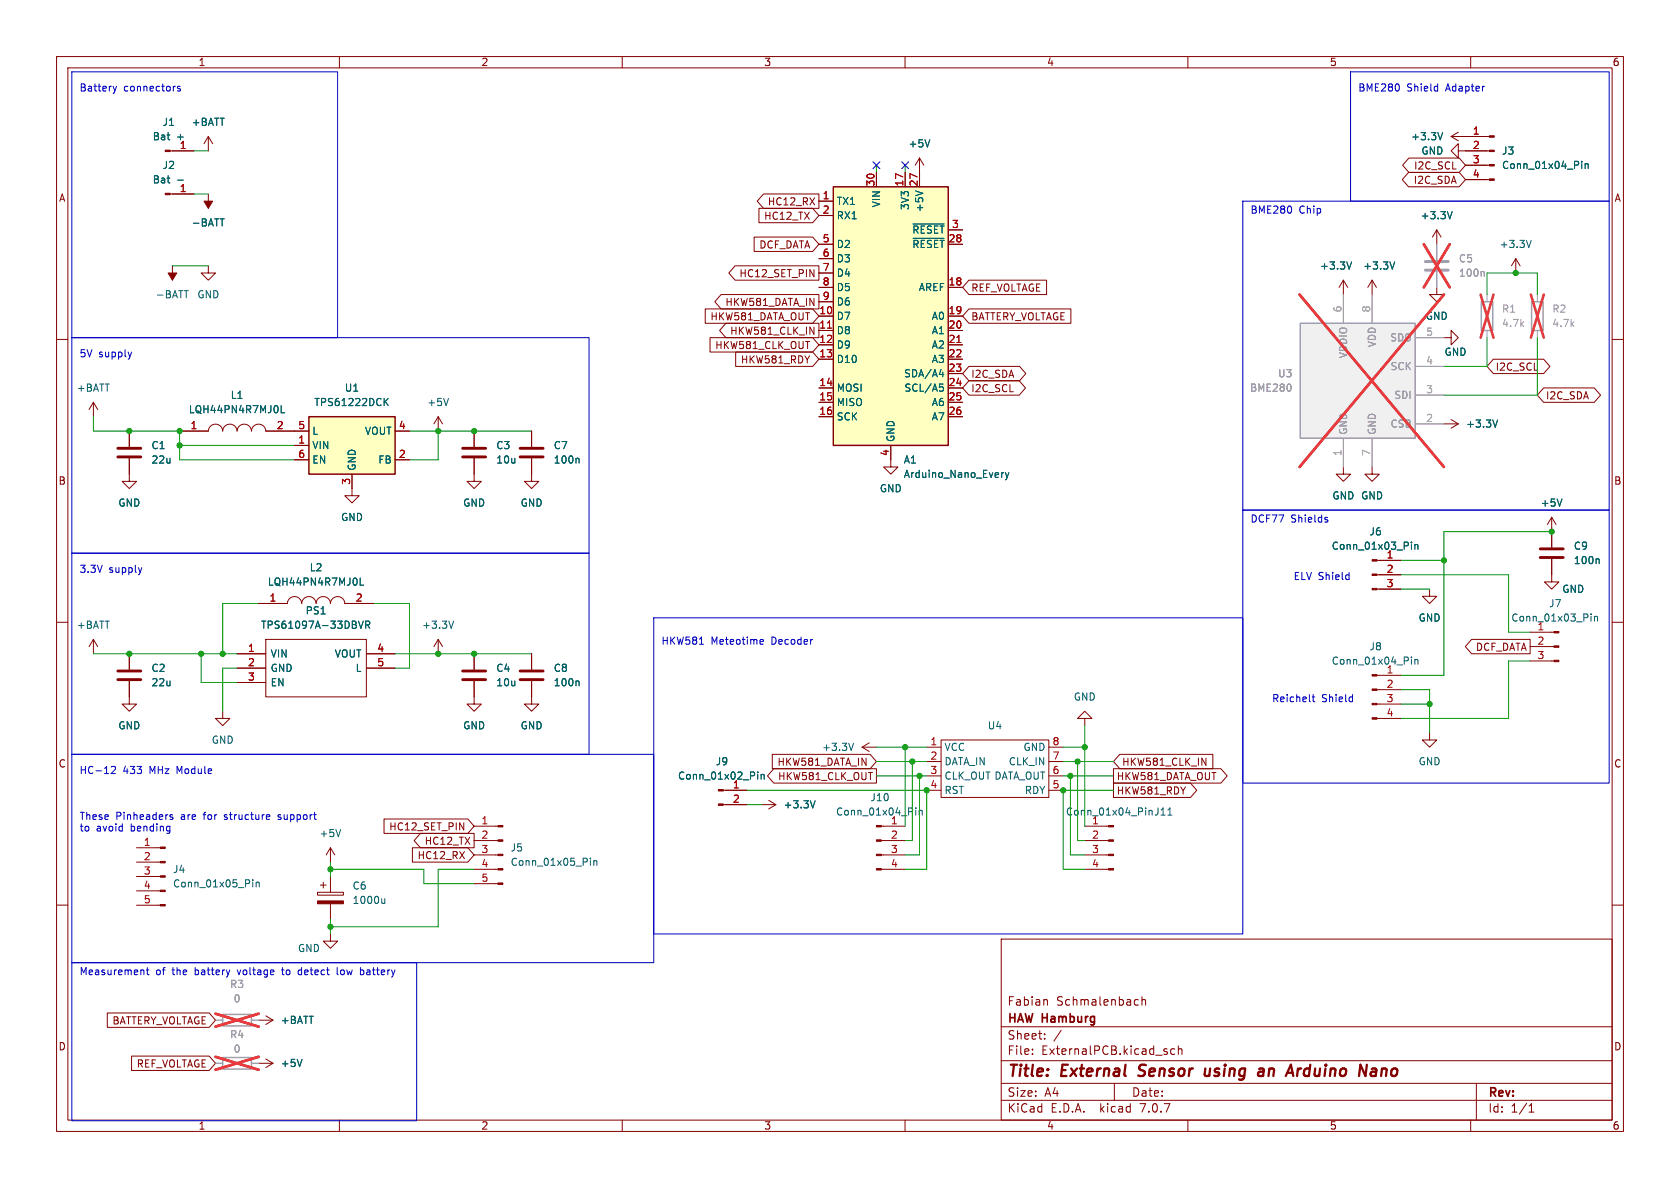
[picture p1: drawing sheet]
<svg xmlns="http://www.w3.org/2000/svg" width="297mm" height="210mm" viewBox="0 0 297 210" stroke-linecap="round" stroke-linejoin="round" font-family="sans-serif">
<g fill="none" stroke="#840000" stroke-width=".18">
<path d="M10 10h277v190h-277zM12 12h273v186h-273zM60 10v2M110 10v2M160 10v2M210 10v2M260 10v2M30.1 26.7h4.2M30.1 34.3h4.2M36.8 24.1l-.7 1.3M36.8 24.1v2.6M36.8 34.3v2.5"/>
<path d="M36.8 24.1l.8 1.3M134.2 36.8h9.5l1.1 1.3-1.1 1.3h-9.5zM135 34.3h9.8v2.5h-9.8l-1.1-1.2zM144.8 35.6h2.5M144.8 38.1h2.5M154.9 30.5v2.5M160 30.5v2.5M162.6 27.9l-.8 1.3M162.6 27.9v5.1M162.6 27.9l.7 1.3M249 30.5h9l1.1 1.3-1.1 1.2h-9l-1.1-1.2zM249.1 27.9h8.9l1.1 1.3-1.1 1.3h-8.9l-1.1-1.3z"/>
<path d="M256.5 24.1h6.8M256.5 24.1l1.3 .8M257.8 26.7v-1.3l-1.3 1.3 1.3 1.2v-1.2h5.5M257.8 23.4l-1.3 .7M259.1 31.8h4.2M259.1 29.2h4.2M10 60h2M30.5 47v2.5M36.8 47v1.3h1.3l-1.3 1.2-1.2-1.2h1.2M124.7 54.6h19l1.1 1.3-1.1 1.3h-19zM125.5 59.7h18.2l1.1 1.3-1.1 1.2h-18.2zM127.5 52.1h17.3v2.5h-17.3l-1.1-1.3z"/>
<path d="M128.3 57.1h16.5v2.6h-16.5l-1.1-1.3zM130 47h14.8v2.5h-14.8l-1.2-1.2zM133.3 41.9h10.4l1.1 1.3-1.1 1.3h-10.4zM143.2 57.8l.7 1.3v-1.3M144.8 55.9h2.5M144.8 58.4h2.5M144.8 50.8h2.5M144.8 43.2h2.5M144.8 45.7h2.5M144.8 48.3h2.5M144.8 53.3h2.5M167.6 55.9h2.6"/>
<path d="M167.6 58.4h2.6M167.6 50.8h2.6M167.6 43.2h2.6M167.6 40.6h2.6M171.3 49.5h13.7v2.6h-13.7l-1.1-1.3zM171.3 54.6h18v2.6h-18l-1.1-1.3zM237.5 49.5l-.8 1.3M237.5 49.5v2.6M237.5 49.5l.8 1.3M242.6 49.5l-.8 1.3M242.6 49.5v2.6M242.6 49.5l.7 1.3"/>
<path d="M254 50.8v1.3h1.3l-1.3 1.2-1.3-1.2h1.3M254 40.6l-.8 1.3M254 40.6v2.6M254 40.6l.8 1.3M255.3 59.7h1.2v-1.3l1.3 1.3-1.3 1.3v-1.3M268 45.7l-.8 1.3M268 45.7v2.6M268 45.7l.7 1.3M285 60h2M16.5 71.1v2.6M16.5 71.1l-.8 1.3M16.5 71.1l.8 1.3"/>
<path d="M22.9 76.2v2.8M31.7 76.2h5.1a1.27 1.27 0 0 1 1.3-1.2 1.27 1.27 0 0 1 1.3 1.2 1.27 1.27 0 0 1 1.2-1.2 1.27 1.27 0 0 1 1.3 1.2 1.27 1.27 0 0 1 1.3-1.2 1.27 1.27 0 0 1 1.2 1.2 1.27 1.27 0 0 1 1.3-1.2 1.27 1.27 0 0 1 1.3 1.2h7.6M52.1 78.7h2.5M69.8 76.2h2.6M77.5 73.7v2.5M77.5 73.7l-.8 1.2M77.5 73.7l.7 1.2M83.8 76.2v2.8M94 76.2v2.8M130.1 62.2h13.6l1.1 1.3-1.1 1.3h-13.6zM144.8 61h2.5M144.8 63.5h2.5"/>
<path d="M144.8 68.6h2.5M144.8 71.1h2.5M144.8 73.7h2.5M157.5 78.7v3.9h1.2l-1.2 1.2-1.3-1.2h1.3M167.6 61h2.6M167.6 63.5h2.6M167.6 68.6h2.6M167.6 71.1h2.6M167.6 73.7h2.6M167.6 66h2.6M171.3 67.3h8.9l1.1 1.3-1.1 1.3h-8.9l-1.1-1.3zM171.3 64.8h8.9l1.2 1.2-1.2 1.3h-8.9l-1.1-1.3z"/>
<path d="M255.3 74.9h2.5M256.5 74.2l1.3 .7M257.8 74.9l-1.3 .8M264 63.5h8.9l1.1 1.3-1.1 1.2h-8.9l-1.1-1.2zM272.9 68.6h8.9l1.2 1.3-1.2 1.2h-8.9l-1.1-1.2zM22.9 81v4.1h1.2l-1.2 1.3-1.3-1.3h1.3M52.1 81.3h2.5M62.2 83.8v3.8h1.3l-1.3 1.3-1.2-1.3h1.2M69.8 81.3h2.6M83.8 81v4.1h1.3l-1.3 1.3-1.3-1.3h1.3M94 81v4.1h1.2l-1.2 1.3-1.3-1.3h1.3M237.5 82.6v1.2h1.3l-1.3 1.3-1.3-1.3h1.3"/>
<path d="M242.6 82.6v1.2h1.2l-1.2 1.3-1.3-1.3h1.3M243.4 99.1h4.2M274.3 98.8v4.1h1.3l-1.3 1.2-1.3-1.2h1.3M274.3 91.4l-.7 1.3M274.3 91.4v5.4M274.3 91.4l.8 1.3M10 110h2M16.5 113l-.8 1.3M16.5 113v2.6M16.5 113l.8 1.3M22.9 115.6v2.8M41.9 115.6h5.1"/>
<path d="M41.9 118.1h5.1M45.7 106.7h5.1a1.27 1.27 0 0 1 1.3-1.2 1.27 1.27 0 0 1 1.2 1.2 1.27 1.27 0 0 1 1.3-1.2 1.27 1.27 0 0 1 1.3 1.2 1.27 1.27 0 0 1 1.2-1.2 1.27 1.27 0 0 1 1.3 1.2 1.27 1.27 0 0 1 1.3-1.2 1.27 1.27 0 0 1 1.3 1.2h5M47 113h17.8v10.2h-17.8zM64.8 115.6h5M64.8 118.1h5M77.5 113l-.8 1.3M77.5 113v2.6M77.5 113l.7 1.3M83.8 115.6v2.8M94 115.6v2.8M243.4 104.1h4.2M243.4 101.6h4.2"/>
<path d="M243.4 119.4h4.2M252.7 104.1v1.3h1.3l-1.3 1.3-1.2-1.3h1.2M260.2 113h10.3v2.6h-10.3l-1.1-1.3zM270.5 116.8h4.2M270.5 114.3h4.2M270.5 111.8h4.2M285 110h2M22.9 120.4v4.1h1.2l-1.2 1.2-1.3-1.2h1.3M39.4 125.7v1.3h1.2l-1.2 1.3-1.3-1.3h1.3M41.9 120.7h5.1M83.8 120.4v4.1h1.3l-1.3 1.2-1.3-1.2h1.3M94 120.4v4.1h1.2l-1.2 1.2-1.3-1.2h1.3"/>
<path d="M127.9 139.7h4.2M136.5 133.3h17.3l1.1 1.3-1.1 1.3h-17.3zM136.8 135.9h18.1v2.5h-18.1l-1.1-1.2zM152.4 132.1l1.3 .7M152.4 132.1h2.5M153.7 131.3l-1.3 .8M163.8 139.7h2.6M163.8 132.1h2.6M163.8 134.6h2.6M163.8 137.2h2.6M166.4 130.8h19v10.2h-19zM185.4 139.7h2.6"/>
<path d="M185.4 132.1h2.6M185.4 134.6h2.6M185.4 137.2h2.6M191.8 127h1.2l-1.2-1.3-1.3 1.3h1.3v1.3M196.8 135.9h19l1.2 1.3-1.2 1.2h-19zM196.8 138.4h13.7l1.1 1.3-1.1 1.3h-13.7zM198 133.3h16.4v2.6h-16.4l-1.2-1.3zM212.5 134l.7 1.3v-1.3M243.4 127h4.2M243.4 124.5h4.2M243.4 121.9h4.2M252.7 129.5v1.3h1.3l-1.3 1.3-1.2-1.3h1.2"/>
<path d="M10 160h2M24.1 157.5h4.2M24.1 154.9h4.2M24.1 152.4h4.2M24.1 149.9h4.2M56.1 157.7h4.6v.5h-4.6zM56.6 156.5h1.1M57.1 156v1M58.4 149.9v2.5M58.4 154.9v2.8M58.4 159.8v2.8M58.4 149.9l-.7 1.2"/>
<path d="M58.4 149.9l.8 1.2M67.9 144.8h14.8l1.1 1.3-1.1 1.2h-14.8zM72.9 149.9h9.8l1.1 1.2-1.1 1.3h-9.8zM74.3 147.3h9.5v2.6h-9.5l-1.1-1.3zM83.8 153.7h4.2M83.8 151.1h4.2M83.8 148.6h4.2M83.8 146.1h4.2M83.8 156.2h4.2M127.9 142.2h4.2M134.6 142.2h2.6M135.9 141.5l1.3 .7"/>
<path d="M137.2 142.2l-1.3 .8M155.8 153.7h4.2M155.8 151.1h4.2M155.8 148.6h4.2M155.8 146.1h4.2M191.8 153.7h4.2M191.8 151.1h4.2M191.8 148.6h4.2M191.8 146.1h4.2M285 160h2M19 179.1h18l1.1 1.2-1.1 1.3h-18zM24.1 160h4.2"/>
<path d="M47 179.6l1.3 .7M58.4 165.1v1.3h1.3l-1.3 1.2-1.3-1.2h1.3M177 166h108v32h-108zM185 176.7l.2 .2v.8M201.1 176.7l.1 .1M201.2 177.6l-.1 .1M201.9 176.2v1.5M201.9 176.8l.2-.1 .4 .1v.9M23.3 186.7h13.7l1.1 1.3-1.1 1.2h-13.7zM45.7 188h2.6M45.7 180.3h2.6M47 187.2l1.3 .8"/>
<path d="M48.3 188l-1.3 .7M48.3 180.3l-1.3 .8M60 198v2M110 198v2M160 198v2M177 194.5h108M177 191.5h108M177 187.5h108M177 181.5h108M182.5 186.3v.1M182.5 185.5v.1M184.7 183.6v.1"/>
<path d="M184.7 182.8v.1M187.6 182.1l-1.3 2M197 191.5v3M207.7 185.5l-.5-.1-.2 .3v.4l.1 .2h.6M208.3 185.5l.2-.1 .4 .1 .1 .9M208.3 184.9v1.5M210 198v2M260 198v2M261 191.5v6.5M270.3 196.6h.9M270.3 195.5l.4-.4v1.5"/>
</g>
<g fill="none" stroke="#840000" stroke-width=".4">
<path d="M201.2 190.1l.3 .1M201.5 188.4l-.1 .2 .1 .4M213.1 188.9l-.1 1.2a.57 .57 0 0 0 .8-.1M213.9 188.9l-.1 1.3M222.8 188.9l.6 .1-.1 1.2M223.3 190.1l-.2 .1M223.4 189.4h-.7M227.3 190.2l.9-2 .4 2M229.5 188.9l-.2 1.3M230 188.9l-.4 .1-.2 .3M242.5 189l.2-.1 .6 .1-.1 1.2M243.2 190.1l-.7 .1"/>
<path d="M243.3 189.4l-.9 .1"/>
</g>
<g fill="#840000" stroke="#840000" stroke-width=".18">
<path d="M274.7 116.7h.9v.3h-.9z"/>
<path d="M274.7 114.2h.9v.2h-.9z"/>
<path d="M274.7 111.6h.9v.3h-.9z"/>
<path d="M263.3 31.6h.9v.3h-.9z"/>
<path d="M263.3 29.1h.9v.2h-.9z"/>
<path d="M263.3 26.5h.9v.3h-.9z"/>
<path d="M263.3 24h.9v.3h-.9z"/>
<path d="M127 142.1h.9v.3h-.9z"/>
<path d="M127 139.6h.9v.2h-.9z"/>
<path d="M154.9 153.5h.9v.3h-.9z"/>
<path d="M154.9 151h.9v.3h-.9z"/>
<path d="M154.9 148.5h.9v.2h-.9z"/>
<path d="M154.9 145.9h.9v.3h-.9z"/>
<path d="M196 153.5h.8v.3h-.8z"/>
<path d="M196 151h.8v.3h-.8z"/>
<path d="M196 148.5h.8v.2h-.8z"/>
<path d="M196 145.9h.8v.3h-.8z"/>
<path d="M242.6 104h.8v.3h-.8z"/>
<path d="M242.6 101.5h.8v.2h-.8z"/>
<path d="M242.6 98.9h.8v.3h-.8z"/>
<path d="M242.6 126.9h.8v.2h-.8z"/>
<path d="M242.6 124.3h.8v.3h-.8z"/>
<path d="M242.6 121.8h.8v.2h-.8z"/>
<path d="M242.6 119.3h.8v.2h-.8z"/>
<path d="M29.7 48.3h1.5l-.7 1.2z"/>
<path d="M29.2 26.5h.9v.3h-.9z"/>
<path d="M29.2 34.2h.9v.2h-.9z"/>
<path d="M88 156.1h.9v.2h-.9z"/>
<path d="M88 153.5h.9v.3h-.9z"/>
<path d="M88 151h.9v.3h-.9z"/>
<path d="M88 148.5h.9v.2h-.9z"/>
<path d="M88 145.9h.9v.3h-.9z"/>
<path d="M36.1 35.6h1.5l-.8 1.2z"/>
<path d="M56.1 159.3h4.6v.5h-4.6z"/>
<path d="M28.3 159.9h.9v.2h-.9z"/>
<path d="M28.3 157.4h.9v.2h-.9z"/>
<path d="M28.3 154.8h.9v.3h-.9z"/>
<path d="M28.3 152.3h.9v.2h-.9z"/>
<path d="M28.3 149.7h.9v.3h-.9z"/>
</g>
<g fill="none" stroke="#006464" stroke-width=".18">
<path d="M31.4 31.8h1M38.9 38.7h.7M161.4 39.6h5.5M161.9 33.7l1.2 .5M164.4 24.7l-.4 1.3M255 23.4l-.4 1.3M256.7 37.4l-.4 1.3M279.6 28.5v.1M279.6 28.9v.9M280.2 28.9v.9M280.2 29.1l.2-.2 .3 .1 .1 .8M32.6 51.4h.7"/>
<path d="M161.4 42.1h5.5M238.9 46.3l-.4 1.3M246.6 46.3l-.5 1.3M270.7 42.5l-.4 1.3M49.7 71.7v1.3h.6M68.1 71l.5 .7M68.6 70.4l-.7 .8M79.3 70.4l-.4 1.3M166.1 66.2h.8M166.1 67.9h.6M166.2 68.4h.3l.3 .2-.1 .5-.5 .1M166.7 65.8v.8"/>
<path d="M264.8 74.2l-.5 1.3M102.2 81l.2 .2v.7M177.4 83.6l-.3 .2M177.7 83.6l.3 .8M178 84.4l-.3 .4M178.4 83.6l-.4 .8M249.5 95.8v.2M249.5 96.3v.8M250.1 96.3v.8M250.1 96.4l.2-.1h.3l.1 .8M276.1 88.2l-.4 1.3M282.5 98.8l.2 .2v.6"/>
<path d="M63.4 109.8l.4 1.3 .4-1.3M63.7 102.2v1.2h.6M64.6 110.5l.7-.1 .1-.2-.1-.3-.7-.1v1.3M65 110.5l.4 .6M80.2 109.8l-.4 1.3M249.5 116.1v.2M249.5 116.6v.8M250.1 116.6v.8M250.1 116.7l.2-.1h.3l.1 .8M281.3 108.5v.2M281.3 109v.8M281.9 109v.8"/>
<path d="M281.9 109.1l.2-.1h.3v.8M102.2 120.4l.2 .2v.6M134 136.5v.1M134 136.9v.8M134.6 136.9v.8M134.6 137l.1-.1 .3 .1 .1 .7M150.9 131.4l-.4 1.3M44.7 155.5v.1M44.7 155.9v.9M45.3 155.9v.9M45.3 156.1l.2-.2 .3 .1v.8M60.2 146.6l-.4 1.3"/>
<path d="M68 158.9v.8M68 159.6l-.2 .1h-.3M104.4 151.7v.1M104.4 152.1v.9M105 152.1v.9M105 152.3l.2-.2 .3 .1v.8M144.1 141.5l-.4 1.3M161.9 142.8v.1M161.9 143.2v.9M162.5 143.2v.9M162.5 143.4l.2-.2 .3 .1v.8M202.5 142.8v.1"/>
<path d="M202.5 143.2v.9M203.1 143.2v.9M203.5 143.2l-.4 .2M206.5 144.1h.7M53.4 187.3l-.4 1.2"/>
</g>
<path d="M229.9 57.2h20.3v20.3h-20.3z" fill="#f0f0f0" stroke="#f0f0f0" stroke-width=".18"/>
<path d="M229.9 57.2h20.3v20.3h-20.3zM261.9 53.3h2v5.1h-2zM270.8 53.3h2v5.1h-2zM39.4 179.3h5v2.1h-5zM39.4 186.9h5v2.1h-5z" fill="none" stroke="#a1a1a1" stroke-width=".25"/>
<g fill="none" stroke="#a1a1a1" stroke-width=".18">
<path d="M237.5 52.1v5.1M242.6 52.1v5.1M250.2 59.7h5.1M254 43.2v2.8M254 48v2.8M262.9 52.1v1.2M262.9 58.4v1.3M271.8 52.1v1.2M271.8 58.4v1.3M237.5 77.5v5.1M242.6 77.5v5.1M250.2 74.9h5.1"/>
<path d="M250.2 69.9h5.1M250.2 64.8h5.1M38.1 188h1.3M38.1 180.3h1.3M44.4 188h1.3M44.4 180.3h1.3"/>
</g>
<path d="M262.2 48l.2 .2v.6M228.2 68.1v.8" fill="none" stroke="#989898" stroke-width=".18"/>
<path d="M229.7 52.1l25.6 30.5M251.7 43.2l4.6 7.6M255.3 52.1l-25.6 30.5M256.3 43.2l-4.6 7.6M261.7 52.1l2.3 7.6M264 52.1l-2.3 7.6M270.6 52.1l2.3 7.6M272.9 52.1l-2.3 7.6M38.1 179.2l7.6 2.3M45.7 179.2l-7.6 2.3M38.1 186.8l7.6 2.3M45.7 186.8l-7.6 2.3" fill="none" stroke="#eb3a3d" stroke-width=".46"/>
<g fill="#ffffc2" stroke="#ffffc2" stroke-width=".18">
<path d="M54.6 73.7h15.2v10.1h-15.2z"/>
<path d="M147.3 33h20.3v45.7h-20.3z"/>
</g>
<path d="M147.3 33h20.3v45.7h-20.3zM54.6 73.7h15.2v10.1h-15.2z" fill="none" stroke="#840000" stroke-width=".25"/>
<path d="M252 47.8h4M252 46.2h4" fill="none" stroke="#a1a1a1" stroke-width=".51"/>
<g fill="none" stroke="#840000" stroke-width=".51">
<path d="M20.8 79.2h4.1M81.8 79.2h4.1M91.9 79.2h4.1M20.8 80.8h4.1M81.8 80.8h4.1M91.9 80.8h4.1M272.3 98.6h4.1M272.3 97h4.1M20.8 118.6h4.1M81.8 118.6h4.1M91.9 118.6h4.1M20.8 120.1h4.1"/>
<path d="M81.8 120.1h4.1M91.9 120.1h4.1"/>
</g>
<path d="M146.3 58h.7M169.2 60.5h.7" fill="none" stroke="#a90000" stroke-width=".18"/>
<g fill="none" stroke="#0000c2" stroke-width=".18">
<path d="M12.7 12.7h47v47h-47zM20 15.2l.3 .9M20.3 16.1l-.2 .4M20.6 15.2l-.3 .9M31.9 15.3l-.4-.1-.1 .2v.2l.5 .1v.3h-.5M238.8 12.7h45.7v22.9h-45.7zM247.3 15.1v.8M254 15.2l.2 .1M254.2 14.8v1.3M254.2 16l-.2 .1M219.7 35.6h64.8v54.6h-64.8zM228.3 36.7v.7"/>
<path d="M12.7 59.7h91.4v38.1h-91.4zM23.3 62.2l-.3 .9M12.7 97.8h91.4v35.6h-91.4zM219.7 90.2h64.8v48.2h-64.8zM234.4 91.9h.3v.2l-.1 .2h-.3M234.4 91.4l.3 .1M25.1 100.3l-.3 .9M115.6 109.2h104.1v55.9h-104.1zM123.7 113.9h.7M134.4 113.8h.5M134.4 113.1l.4-.1 .2 .3-.6 .2M238.4 101.6l.1 .1"/>
<path d="M238.5 101.2v1.3M238.5 102.4l-.1 .1M12.7 133.4h102.9v36.8h-102.9zM19.7 135.6l.5-.1 .2 .3-.8 .9h.8M232 123.2h.4M232.1 122.8v1.1l.3 .1M239 123.2l.1 .1M239.1 122.8v1.2M239.1 124h-.1M29.9 146.1h.1M30 146.1v1.1M30 146.8l-.1 .1"/>
<path d="M30.5 144.1l-.3-.1-.2 .2 .1 .2 .4 .1v.3h-.5M47.5 144l.2 .3-.6 .1M47.6 144.8l-.1 .1M49.1 144.8l.2 .1M49.3 144l-.2 .2 .2 .2M12.7 170.2h61v27.9h-61zM25.3 171.5l.1 .1v.7M25.9 171.5h.4M26 171v1.1l.3 .2M49.8 171.5h.4M49.9 171l.1 1.2M53.2 171.5h-.2l-.3 .2 .1 .5 .4 .1"/>
<path d="M59.6 171v1.1l.2 .2M63.8 171.5h.3l.2 .2v.5l-.5 .1"/>
</g>
<g fill="none" stroke="#009600" stroke-width=".18">
<path d="M34.3 34.3h2.5M34.3 26.7h2.5M154.9 29.2v1.3M160 29.2v1.3M30.5 47h6.3M262.9 52.1v-3.8h8.9v3.8M262.9 59.7v5.1h-7.6M271.8 59.7v10.2h-16.5M16.5 73.7v2.5h15.2v5.1h20.4M31.7 78.7h20.4M72.4 76.2h21.6M77.5 76.2v5.1h-5.1"/>
<path d="M247.6 99.1h7.7M274.3 94h-19v25.4h-7.7M16.5 115.6h25.4M35.6 115.6v5.1h6.3M41.9 118.1h-2.5v7.6M45.7 106.7h-6.3v8.9M66 106.7h6.4v11.4h-2.6M69.8 115.6h24.2M247.6 104.1h5.1M247.6 101.6h19.1v10.2h3.8M270.5 116.8h-3.8v10.2h-19.1M132.1 139.7h31.7v14h-3.8"/>
<path d="M154.9 132.1h8.9M154.9 137.2h8.9M154.9 134.6h8.9M160 132.1v14M161.3 134.6v14h-1.3M162.6 137.2v13.9h-2.6M188 132.1h3.8M188 137.2h8.8M188 134.6h8.8M189.2 137.2v13.9h2.6M190.5 134.6v14h1.3M191.8 128.3v17.8"/>
<path d="M196.8 139.7h-8.8v14h3.8M247.6 121.9h5.1v7.6M247.6 124.5h5.1M58.4 153.7h16.5v2.5h8.9M58.4 152.4v2.5M83.8 153.7h-6.3v10.1h-19.1M132.1 142.2h2.5M58.4 162.6v2.5"/>
</g>
<path d="M154.3 28.6l1.2 1.2M155.5 28.6l-1.2 1.2M159.4 28.6l1.2 1.2M160.6 28.6l-1.2 1.2" fill="none" stroke="#000084" stroke-width=".18"/>
<g fill="#009600" stroke="#009600" stroke-width=".18">
<circle cx="190.5" cy="134.6" r=".46"/>
<circle cx="191.8" cy="132.1" r=".46"/>
<circle cx="274.3" cy="94" r=".46"/>
<circle cx="255.3" cy="99.1" r=".46"/>
<circle cx="252.7" cy="124.5" r=".46"/>
<circle cx="31.7" cy="78.7" r=".46"/>
<circle cx="22.9" cy="76.2" r=".46"/>
<circle cx="31.7" cy="76.2" r=".46"/>
<circle cx="189.2" cy="137.2" r=".46"/>
<circle cx="188" cy="139.7" r=".46"/>
<circle cx="163.8" cy="139.7" r=".46"/>
<circle cx="162.6" cy="137.2" r=".46"/>
<circle cx="160" cy="132.1" r=".46"/>
<circle cx="161.3" cy="134.6" r=".46"/>
<circle cx="83.8" cy="76.2" r=".46"/>
<circle cx="77.5" cy="76.2" r=".46"/>
<circle cx="22.9" cy="115.6" r=".46"/>
<circle cx="35.6" cy="115.6" r=".46"/>
<circle cx="39.4" cy="115.6" r=".46"/>
<circle cx="77.5" cy="115.6" r=".46"/>
<circle cx="83.8" cy="115.6" r=".46"/>
<circle cx="268" cy="48.3" r=".46"/>
<circle cx="58.4" cy="153.7" r=".46"/>
<circle cx="58.4" cy="163.8" r=".46"/>
</g>
<g font-size="2.8" fill="#840000">
<text x="178" y="190.9">Title:</text>
<text x="187.7" y="190.9">External</text>
<text x="202.2" y="190.9">Sensor</text>
<text x="214.6" y="190.9">using</text>
<text x="224.9" y="190.9">an</text>
<text x="230.9" y="190.9">Arduino</text>
<text x="244.3" y="190.9">Nano</text>
</g>
<g font-size="2.1" fill="#840000">
<text x="178" y="178">Fabian</text>
<text x="186.7" y="178">Schmalenbach</text>
<text x="178" y="184">Sheet:</text>
<text x="178" y="181.2">HAW Hamburg</text>
<text x="178" y="186.7">File:</text>
<text x="184.1" y="186.7">ExternalPCB.kicad_sch</text>
<text x="178" y="196.9">KiCad</text>
<text x="178" y="194.1">Size:</text>
<text x="184.7" y="194.1">A4</text>
<text x="185.7" y="196.9">E.D.A.</text>
<text x="194.6" y="196.9">kicad</text>
<text x="200" y="194.1">Date:</text>
<text x="201.8" y="196.9">7.0.7</text>
<text x="263" y="194.3">Rev:</text>
<text x="263" y="196.9">Id:</text>
<text x="267.1" y="196.9">1/1</text>
</g>
<g font-size="1.8" fill="#840000">
<text x="35" y="11.9">1</text>
<text x="85" y="11.9">2</text>
<text x="135" y="11.9">3</text>
<text x="185" y="11.9">4</text>
<text x="235" y="11.9">5</text>
<text x="285" y="11.9">6</text>
<text x="10.3" y="35.9">A</text>
<text x="249.8" y="32.7">I2C_SDA</text>
<text x="249.9" y="30.2">I2C_SCL</text>
<text x="285.3" y="35.9">A</text>
<text x="135" y="39.1">HC12_TX</text>
<text x="135.6" y="36.5">HC12_RX</text>
<text x="134.1" y="44.1">DCF_DATA</text>
<text x="130.6" y="49.2">HC12_SET_PIN</text>
<text x="171.6" y="51.8">REF_VOLTAGE</text>
<text x="125.5" y="56.8">HKW581_DATA_OUT</text>
<text x="128.1" y="54.3">HKW581_DATA_IN</text>
<text x="129" y="59.4">HKW581_CLK_IN</text>
<text x="171.6" y="56.8">BATTERY_VOLTAGE</text>
<text x="126.3" y="61.9">HKW581_CLK_OUT</text>
<text x="130.9" y="64.5">HKW581_RDY</text>
<text x="264.3" y="65.7">I2C_SCL</text>
<text x="171.6" y="69.5">I2C_SCL</text>
<text x="171.6" y="67">I2C_SDA</text>
<text x="273.2" y="70.8">I2C_SDA</text>
<text x="10.3" y="85.9">B</text>
<text x="285.3" y="85.9">B</text>
<text x="260.8" y="115.3">DCF_DATA</text>
<text x="10.3" y="135.9">C</text>
<text x="137.3" y="135.6">HKW581_DATA_IN</text>
<text x="198.3" y="135.6">HKW581_CLK_IN</text>
<text x="285.3" y="135.9">C</text>
<text x="137.4" y="138.1">HKW581_CLK_OUT</text>
<text x="197.3" y="138.1">HKW581_DATA_OUT</text>
<text x="197.3" y="140.7">HKW581_RDY</text>
<text x="68.7" y="147">HC12_SET_PIN</text>
<text x="75" y="149.5">HC12_TX</text>
<text x="73.7" y="152.1">HC12_RX</text>
<text x="10.3" y="185.9">D</text>
<text x="19.8" y="181.3">BATTERY_VOLTAGE</text>
<text x="285.3" y="185.9">D</text>
<text x="24.1" y="188.9">REF_VOLTAGE</text>
<text x="35" y="199.9">1</text>
<text x="85" y="199.9">2</text>
<text x="135" y="199.9">3</text>
<text x="185" y="199.9">4</text>
<text x="235" y="199.9">5</text>
<text x="285" y="199.9">6</text>
</g>
<g font-size="1.8" fill="#0000c2">
<text x="14" y="16.3">Battery</text>
<text x="21.9" y="16.3">connectors</text>
<text x="240" y="16.3">BME280</text>
<text x="248.7" y="16.3">Shield</text>
<text x="255.7" y="16.3">Adapter</text>
<text x="221" y="37.9">BME280</text>
<text x="229.6" y="37.9">Chip</text>
<text x="14" y="63.3">5V</text>
<text x="17.4" y="63.3">supply</text>
<text x="221" y="92.5">DCF77</text>
<text x="228.2" y="92.5">Shields</text>
<text x="14" y="101.4">3.3V</text>
<text x="19.3" y="101.4">supply</text>
<text x="228.6" y="102.6">ELV Shield</text>
<text x="116.8" y="114.1">HKW581</text>
<text x="125.7" y="114.1">Meteotime</text>
<text x="136.5" y="114.1">Decoder</text>
<text x="224.8" y="124.2">Reichelt</text>
<text x="233.6" y="124.2">Shield</text>
<text x="14" y="136.9">HC-12</text>
<text x="21.7" y="136.9">433</text>
<text x="26.5" y="136.9">MHz</text>
<text x="31.5" y="136.9">Module</text>
<text x="14" y="145">These</text>
<text x="14" y="147.1">to</text>
<text x="17" y="147.1">avoid</text>
<text x="20.5" y="145">Pinheaders</text>
<text x="23.2" y="147.1">bending</text>
<text x="32.1" y="145">are</text>
<text x="36.3" y="145">for</text>
<text x="40.1" y="145">structure</text>
<text x="49.8" y="145">support</text>
<text x="14" y="172.5">Measurement</text>
<text x="27.5" y="172.5">of</text>
<text x="30.6" y="172.5">the</text>
<text x="34.7" y="172.5">battery</text>
<text x="42.5" y="172.5">voltage</text>
<text x="50.5" y="172.5">to</text>
<text x="53.6" y="172.5">detect</text>
<text x="60.6" y="172.5">low</text>
<text x="64.9" y="172.5">battery</text>
</g>
<g font-size="1.8" fill="#006464">
<text x="28.7" y="22.5">J1</text>
<text x="33.8" y="22.5">+BATT</text>
<text x="26.9" y="25">Bat</text>
<text x="31.2" y="25">+</text>
<text x="160.5" y="26.3">+5V</text>
<text x="249.4" y="25">+3.3V</text>
<text x="251.2" y="27.5">GND</text>
<text x="265.4" y="27.5">J3</text>
<text x="26.9" y="32.6">Bat</text>
<text x="28.7" y="30.1">J2</text>
<text x="265.4" y="30.1">Conn_01x04_Pin</text>
<text x="33.8" y="40.2">-BATT</text>
<text x="147.8" y="36.4">TX1</text>
<text x="147.8" y="39">RX1</text>
<text x="155.8" y="36.8" transform="rotate(-90 155.8 36.8)">VIN</text>
<text x="160.9" y="37.2" transform="rotate(-90 160.9 37.2)">3V3</text>
<text x="161.2" y="41.5">~{RESET}</text>
<text x="163.4" y="37.6" transform="rotate(-90 163.4 37.6)">+5V</text>
<text x="251.1" y="39">+3.3V</text>
<text x="147.8" y="44">D2</text>
<text x="147.8" y="46.6">D3</text>
<text x="161.2" y="44">~{RESET}</text>
<text x="233.3" y="47.9">+3.3V</text>
<text x="240.9" y="47.9">+3.3V</text>
<text x="265" y="44">+3.3V</text>
<text x="27.4" y="52.9">-BATT</text>
<text x="34.8" y="52.9">GND</text>
<text x="147.8" y="49.1">D4</text>
<text x="147.8" y="51.7">D5</text>
<text x="162.3" y="51.7">AREF</text>
<text x="147.8" y="56.7">D7</text>
<text x="147.8" y="59.3">D8</text>
<text x="147.8" y="54.2">D6</text>
<text x="164.6" y="56.7">A0</text>
<text x="164.6" y="59.3">A1</text>
<text x="252" y="56.7">GND</text>
<text x="147.8" y="61.8">D9</text>
<text x="147.8" y="64.4">D10</text>
<text x="164.6" y="61.8">A2</text>
<text x="164.6" y="64.4">A3</text>
<text x="255.3" y="63.1">GND</text>
<text x="13.5" y="69.4">+BATT</text>
<text x="40.7" y="70.7">L1</text>
<text x="55.5" y="72">TPS61222DCK</text>
<text x="60.9" y="69.4">U1</text>
<text x="75.4" y="72">+5V</text>
<text x="147.8" y="69.4">MOSI</text>
<text x="147.8" y="72">MISO</text>
<text x="159.7" y="66.9">SDA/A4</text>
<text x="159.8" y="69.4">SCL/A5</text>
<text x="164.6" y="72">A6</text>
<text x="33.3" y="73.3">LQH44PN4R7MJ0L</text>
<text x="55.1" y="77.1">L</text>
<text x="64.4" y="77.1">VOUT</text>
<text x="147.8" y="74.5">SCK</text>
<text x="164.6" y="74.5">A7</text>
<text x="259.1" y="75.8">+3.3V</text>
<text x="26.7" y="79.6">C1</text>
<text x="26.7" y="82.1">22u</text>
<text x="55.1" y="79.6">VIN</text>
<text x="55.1" y="82.1">EN</text>
<text x="63.1" y="83.3" transform="rotate(-90 63.1 83.3)">GND</text>
<text x="66.8" y="82.1">FB</text>
<text x="87.6" y="79.6">C3</text>
<text x="87.6" y="82.1">10u</text>
<text x="97.8" y="79.6">C7</text>
<text x="97.8" y="82.1">100n</text>
<text x="158.3" y="78.2" transform="rotate(-90 158.3 78.2)">GND</text>
<text x="159.7" y="82.1">A1</text>
<text x="20.8" y="89.8">GND</text>
<text x="81.8" y="89.8">GND</text>
<text x="91.9" y="89.8">GND</text>
<text x="155.4" y="87.2">GND</text>
<text x="159.7" y="84.7">Arduino_Nano_Every</text>
<text x="235.5" y="88.5">GND GND</text>
<text x="272.3" y="89.8">+5V</text>
<text x="60.2" y="92.3">GND</text>
<text x="242" y="94.8">J6</text>
<text x="54.7" y="101.2">L2</text>
<text x="235.3" y="97.4">Conn_01x03_Pin</text>
<text x="278.1" y="97.4">C9</text>
<text x="278.1" y="99.9">100n</text>
<text x="47.3" y="103.7">LQH44PN4R7MJ0L</text>
<text x="273.8" y="107.5">J7</text>
<text x="276.1" y="105">GND</text>
<text x="13.5" y="111.4">+BATT</text>
<text x="46" y="111.4">TPS61097A-33DBVR</text>
<text x="53.9" y="108.8">PS1</text>
<text x="74.5" y="111.4">+3.3V</text>
<text x="250.7" y="110.1">GND</text>
<text x="267.1" y="110.1">Conn_01x03_Pin</text>
<text x="271.7" y="111.5">1</text>
<text x="26.7" y="119">C2</text>
<text x="47.8" y="116.4">VIN</text>
<text x="47.8" y="119">GND</text>
<text x="59.1" y="116.4">VOUT</text>
<text x="62.8" y="119">L</text>
<text x="87.6" y="119">C4</text>
<text x="97.8" y="119">C8</text>
<text x="235.3" y="117.7">Conn_01x04_Pin</text>
<text x="242" y="115.2">J8</text>
<text x="245" y="119.1">1</text>
<text x="26.7" y="121.5">22u</text>
<text x="47.8" y="121.5">EN</text>
<text x="87.6" y="121.5">10u</text>
<text x="97.8" y="121.5">100n</text>
<text x="189.7" y="124.1">GND</text>
<text x="20.8" y="129.1">GND</text>
<text x="37.3" y="131.7">GND</text>
<text x="81.8" y="129.1">GND</text>
<text x="91.9" y="129.1">GND</text>
<text x="174.5" y="129.1">U4</text>
<text x="126.4" y="135.5">J9</text>
<text x="145.2" y="132.9">+3.3V</text>
<text x="166.9" y="132.9">VCC</text>
<text x="166.9" y="135.5">DATA_IN</text>
<text x="178.2" y="135.5">CLK_IN</text>
<text x="180.8" y="132.9">GND</text>
<text x="250.7" y="135.5">GND</text>
<text x="119.8" y="138">Conn_01x02_Pin</text>
<text x="138.4" y="143.1">+3.3V</text>
<text x="153.8" y="141.8">J10</text>
<text x="166.9" y="138">CLK_OUT DATA_OUT</text>
<text x="166.9" y="140.6">RST</text>
<text x="181.1" y="140.6">RDY</text>
<text x="56.4" y="148.2">+5V</text>
<text x="147.7" y="144.4">Conn_01x04_Pin</text>
<text x="157.4" y="145.8">1</text>
<text x="188.3" y="144.4">Conn_01x04_Pin</text>
<text x="193" y="145.8">1</text>
<text x="203.9" y="144.4">J11</text>
<text x="30.5" y="154.5">J4</text>
<text x="90.2" y="150.7">J5</text>
<text x="90.2" y="153.3">Conn_01x05_Pin</text>
<text x="30.5" y="157.1">Conn_01x05_Pin</text>
<text x="62.2" y="157.5">C6</text>
<text x="62.2" y="160">1000u</text>
<text x="52.6" y="168.5">GND</text>
<text x="49.5" y="181.2">+BATT</text>
<text x="49.5" y="188.8">+5V</text>
</g>
<g font-size="1.8" fill="#a90000">
<text x="260.3" y="23.9">1</text>
<text x="31.7" y="26.4">1</text>
<text x="260.3" y="26.4">2</text>
<text x="260.3" y="29">3</text>
<text x="31.7" y="34">1</text>
<text x="145.3" y="35.3">1</text>
<text x="154.7" y="33.1" transform="rotate(-90 154.7 33.1)">30</text>
<text x="159.8" y="33.1" transform="rotate(-90 159.8 33.1)">17</text>
<text x="162.3" y="33.1" transform="rotate(-90 162.3 33.1)">27</text>
<text x="260.3" y="31.5">4</text>
<text x="145.3" y="37.8">2</text>
<text x="168.2" y="40.4">3</text>
<text x="145.3" y="42.9">5</text>
<text x="145.3" y="45.5">6</text>
<text x="167.6" y="42.9">28</text>
<text x="145.3" y="48">7</text>
<text x="145.3" y="50.5">8</text>
<text x="145.3" y="53.1">9</text>
<text x="167.6" y="50.5">18</text>
<text x="144.7" y="55.6">10</text>
<text x="144.7" y="58.2">11</text>
<text x="167.6" y="55.6">19</text>
<text x="167.6" y="58.2">20</text>
<text x="144.7" y="60.7">12</text>
<text x="144.7" y="63.2">13</text>
<text x="167.6" y="60.7">21</text>
<text x="167.6" y="63.2">22</text>
<text x="167.6" y="65.8">23</text>
<text x="144.7" y="68.3">14</text>
<text x="144.7" y="70.9">15</text>
<text x="167.6" y="68.3">24</text>
<text x="167.6" y="70.9">25</text>
<text x="33.6" y="75.9">1</text>
<text x="48.8" y="75.9">2</text>
<text x="52.6" y="75.9">5</text>
<text x="70.4" y="75.9">4</text>
<text x="144.7" y="73.4">16</text>
<text x="167.6" y="73.4">26</text>
<text x="52.6" y="78.5">1</text>
<text x="52.6" y="81">6</text>
<text x="70.4" y="81">2</text>
<text x="157.2" y="80.7" transform="rotate(-90 157.2 80.7)">4</text>
<text x="62" y="85.8" transform="rotate(-90 62 85.8)">3</text>
<text x="245" y="98.8">1</text>
<text x="245" y="101.3">2</text>
<text x="47.6" y="106.4">1</text>
<text x="62.8" y="106.4">2</text>
<text x="245" y="103.9">3</text>
<text x="43.7" y="115.3">1</text>
<text x="43.7" y="117.9">2</text>
<text x="66.6" y="115.3">4</text>
<text x="66.6" y="117.9">5</text>
<text x="271.7" y="114">2</text>
<text x="271.7" y="116.6">3</text>
<text x="43.7" y="120.4">3</text>
<text x="245" y="121.7">2</text>
<text x="245" y="124.2">3</text>
<text x="164.4" y="131.8">1</text>
<text x="186" y="131.8">8</text>
<text x="245" y="126.7">4</text>
<text x="164.4" y="134.4">2</text>
<text x="164.4" y="136.9">3</text>
<text x="186" y="136.9">6</text>
<text x="186" y="134.4">7</text>
<text x="129.5" y="139.4">1</text>
<text x="129.5" y="142">2</text>
<text x="164.4" y="139.4">4</text>
<text x="186" y="139.4">5</text>
<text x="25.3" y="149.6">1</text>
<text x="85" y="145.8">1</text>
<text x="85" y="148.3">2</text>
<text x="157.4" y="148.3">2</text>
<text x="193" y="148.3">2</text>
<text x="25.3" y="152.1">2</text>
<text x="25.3" y="154.7">3</text>
<text x="85" y="150.9">3</text>
<text x="85" y="153.4">4</text>
<text x="85" y="156">5</text>
<text x="157.4" y="150.9">3</text>
<text x="157.4" y="153.4">4</text>
<text x="193" y="150.9">3</text>
<text x="193" y="153.4">4</text>
<text x="25.3" y="157.2">4</text>
<text x="25.3" y="159.8">5</text>
</g>
<g font-size="1.8" fill="#989898">
<text x="257.8" y="46.6">C5</text>
<text x="257.8" y="49.1">100n</text>
<text x="265.4" y="55.5">R1</text>
<text x="265.4" y="58">4.7k</text>
<text x="274.3" y="55.5">R2</text>
<text x="274.3" y="58">4.7k</text>
<text x="238.4" y="63.4" transform="rotate(-90 238.4 63.4)">VDDIO</text>
<text x="243.4" y="61.5" transform="rotate(-90 243.4 61.5)">VDD</text>
<text x="245.7" y="60.6">SDO</text>
<text x="245.7" y="65.6">SCK</text>
<text x="220.9" y="69.4">BME280</text>
<text x="225.8" y="66.9">U3</text>
<text x="246.4" y="70.7">SDI</text>
<text x="238.4" y="77" transform="rotate(-90 238.4 77)">GND</text>
<text x="243.4" y="77" transform="rotate(-90 243.4 77)">GND</text>
<text x="245.7" y="75.8">CSB</text>
<text x="40.6" y="174.9">R3</text>
<text x="41.2" y="177.4">0</text>
<text x="40.6" y="183.7">R4</text>
<text x="41.2" y="186.3">0</text>
</g>
<g font-size="1.8" fill="#aaa">
<text x="237.2" y="55.3" transform="rotate(-90 237.2 55.3)">6</text>
<text x="242.3" y="55.3" transform="rotate(-90 242.3 55.3)">8</text>
<text x="252" y="59.4">5</text>
<text x="252" y="64.5">4</text>
<text x="252" y="69.6">3</text>
<text x="252" y="74.7">2</text>
<text x="237.2" y="80.7" transform="rotate(-90 237.2 80.7)">1</text>
<text x="242.3" y="80.7" transform="rotate(-90 242.3 80.7)">7</text>
</g>
</svg>
